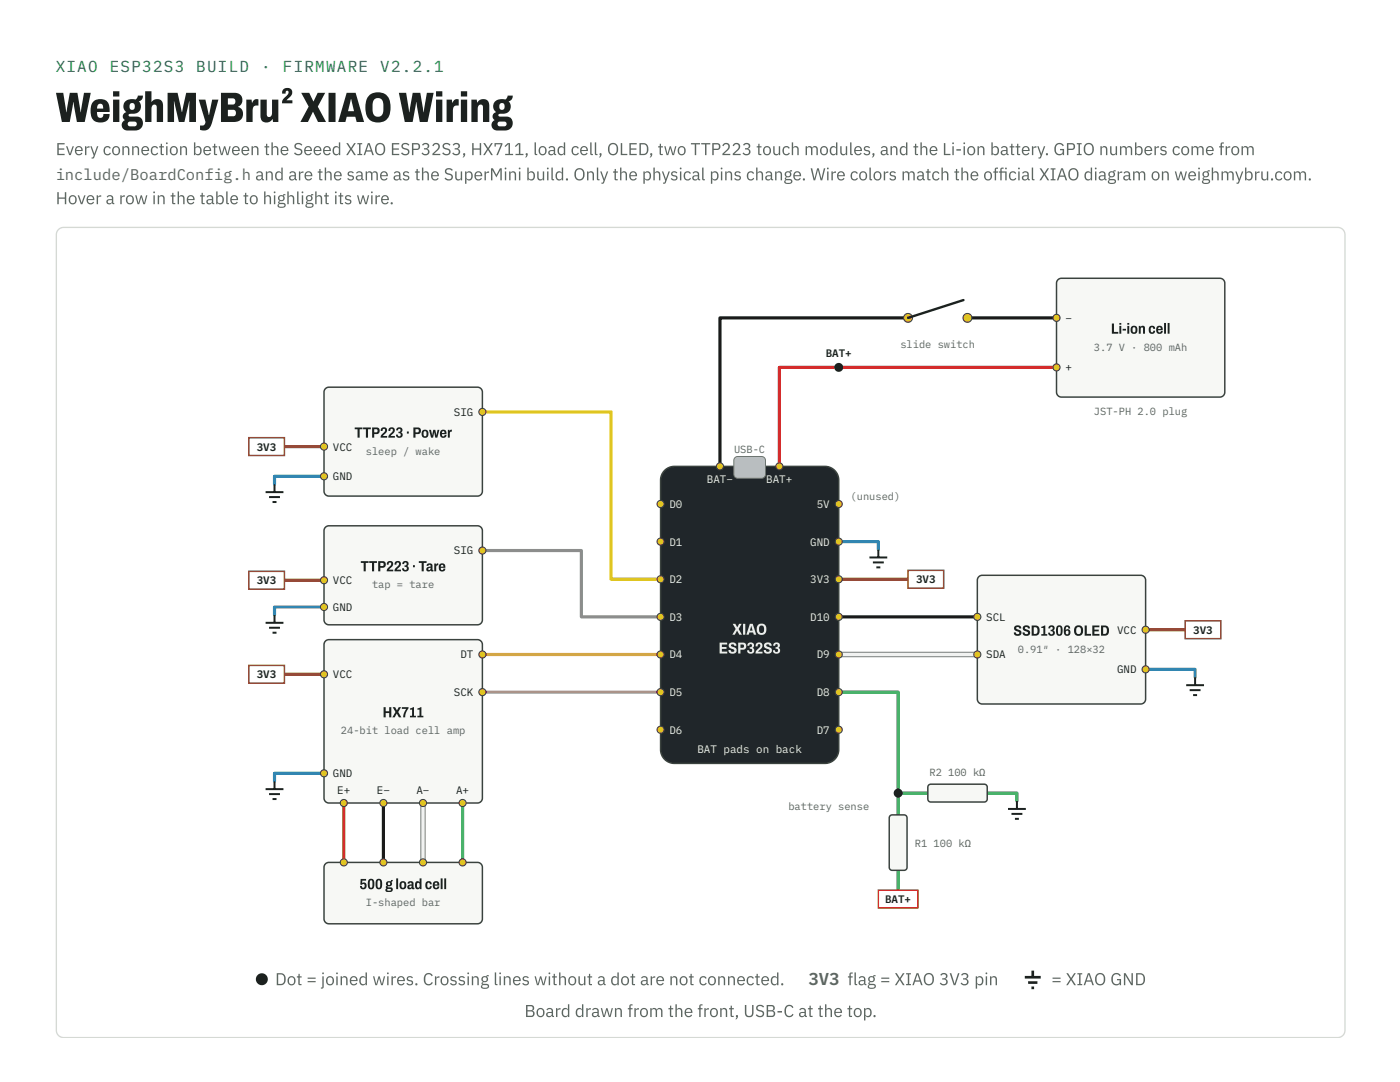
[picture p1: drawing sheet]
<svg xmlns="http://www.w3.org/2000/svg" width="279mm" height="216mm" viewBox="0 0 279 216" stroke-linecap="round" stroke-linejoin="round" font-family="sans-serif">
<path d="M11.7 45.8l.4-.3 .6-.1h254.3a1.46 1.46 0 0 1 1.4 1.4v158.8a1.46 1.46 0 0 1-1.4 1.4h-254.3a1.46 1.46 0 0 1-1.5-1.4v-158.8l.2-.5z" fill="none" stroke="#d5d9d4" stroke-width=".26"/>
<path d="M132.6 93.9l.9-.6 1.1-.2h30a2.77 2.77 0 0 1 2.8 2.7v53.8a2.77 2.77 0 0 1-2.8 2.7h-30a2.77 2.77 0 0 1-2.8-2.7v-53.8l.2-1z" fill="#20262a"/>
<path d="M132.6 93.9l.9-.6 1.1-.2h30a2.77 2.77 0 0 1 2.8 2.7v53.8a2.77 2.77 0 0 1-2.8 2.7h-30a2.77 2.77 0 0 1-2.8-2.7v-53.8l.2-1z" fill="none" stroke="#3a423e" stroke-width=".3"/>
<path d="M146.7 91.3l.5-.2h4.8a.79 .79 0 0 1 .8 .8v2.7a.79 .79 0 0 1-.8 .8h-4.8a.79 .79 0 0 1-.8-.8v-2.7z" fill="#b9bec4"/>
<path d="M146.7 91.3l.5-.2h4.8a.79 .79 0 0 1 .8 .8v2.7a.79 .79 0 0 1-.8 .8h-4.8a.79 .79 0 0 1-.8-.8v-2.7z" fill="none" stroke="#6b7177" stroke-width=".2"/>
<path d="M65 77.5l.7-.2h29.6a.99 .99 0 0 1 1 .9v19.8a.99 .99 0 0 1-1 1h-29.6a.99 .99 0 0 1-1-1v-19.8z" fill="#f7f8f5"/>
<path d="M65 77.5l.7-.2h29.6a.99 .99 0 0 1 1 .9v19.8a.99 .99 0 0 1-1 1h-29.6a.99 .99 0 0 1-1-1v-19.8z" fill="none" stroke="#3a423e" stroke-width=".3"/>
<path d="M65 105.2l.7-.3h29.6a.99 .99 0 0 1 1 1v17.8a.99 .99 0 0 1-1 1h-29.6a.99 .99 0 0 1-1-1v-17.8z" fill="#f7f8f5"/>
<path d="M65 105.2l.7-.3h29.6a.99 .99 0 0 1 1 1v17.8a.99 .99 0 0 1-1 1h-29.6a.99 .99 0 0 1-1-1v-17.8z" fill="none" stroke="#3a423e" stroke-width=".3"/>
<path d="M65 127.9l.7-.3h29.6a.99 .99 0 0 1 1 1v30.6a.99 .99 0 0 1-1 1h-29.6a.99 .99 0 0 1-1-1v-30.6z" fill="#f7f8f5"/>
<path d="M65 127.9l.7-.3h29.6a.99 .99 0 0 1 1 1v30.6a.99 .99 0 0 1-1 1h-29.6a.99 .99 0 0 1-1-1v-30.6z" fill="none" stroke="#3a423e" stroke-width=".3"/>
<path d="M65 172.4l.7-.3h29.6a.99 .99 0 0 1 1 1v10.2a.99 .99 0 0 1-1 1h-29.6a.99 .99 0 0 1-1-1v-10.2z" fill="#f7f8f5"/>
<path d="M65 172.4l.7-.3h29.6a.99 .99 0 0 1 1 1v10.2a.99 .99 0 0 1-1 1h-29.6a.99 .99 0 0 1-1-1v-10.2z" fill="none" stroke="#3a423e" stroke-width=".3"/>
<path d="M195.3 115.1l.7-.3h31.6a.99 .99 0 0 1 1 1v23.7a.99 .99 0 0 1-1 1h-31.6a.99 .99 0 0 1-1-1v-23.7z" fill="#f7f8f5"/>
<path d="M195.3 115.1l.7-.3h31.6a.99 .99 0 0 1 1 1v23.7a.99 .99 0 0 1-1 1h-31.6a.99 .99 0 0 1-1-1v-23.7z" fill="none" stroke="#3a423e" stroke-width=".3"/>
<path d="M211.1 55.8l.7-.3h31.6a.99 .99 0 0 1 1 1v21.7a.99 .99 0 0 1-1 1h-31.6a.99 .99 0 0 1-.9-1v-21.7z" fill="#f7f8f5"/>
<path d="M211.1 55.8l.7-.3h31.6a.99 .99 0 0 1 1 1v21.7a.99 .99 0 0 1-1 1h-31.6a.99 .99 0 0 1-.9-1v-21.7z" fill="none" stroke="#3a423e" stroke-width=".3"/>
<path d="M96.3 82.2h25.7v33.4h9.8" fill="none" stroke="#e3c400" stroke-width=".63"/>
<path d="M96.3 109.9h19.7v13.2h15.8" fill="none" stroke="#8c8c8c" stroke-width=".63"/>
<path d="M96.3 130.6h35.5" fill="none" stroke="#e8721c" stroke-width=".63"/>
<path d="M96.3 138.1h35.5" fill="none" stroke="#d81fc9" stroke-width=".63"/>
<path d="M181.2 63.4h-37.5v29.7M193.1 63.4h17.8M167.4 123.1h27.6M76.5 160.2v11.9" fill="none" stroke="#1a1a1a" stroke-width=".63"/>
<path d="M167.4 130.6h27.6M84.4 160.2v11.9" fill="none" stroke="#8b938f" stroke-width="1.1"/>
<path d="M167.4 130.6h27.6M84.4 160.2v11.9" fill="none" stroke="#f2f2f2" stroke-width=".63"/>
<path d="M167.4 138.1h11.8v20.2M179.2 158.3h6M179.2 158.3v4.3M197 158.3h5.9v1.5M92.3 160.2v11.9M179.2 173.7v3.9" fill="none" stroke="#1fa83a" stroke-width=".63"/>
<path d="M56.8 89.1h7.9M56.8 115.8h7.9M167.4 115.6h13.8M56.8 134.5h7.9M228.6 125.7h7.9" fill="none" stroke="#7a3b12" stroke-width=".63"/>
<path d="M64.7 95h-9.9v1.6M167.4 108.1h7.9v1.6M64.7 121.1h-9.9v1.6M228.6 133.6h9.9v1.5M64.7 154.3h-9.9v1.6" fill="none" stroke="#2f7fd9" stroke-width=".63"/>
<path d="M210.9 73.3h-55.4v19.8M68.6 160.2v11.9" fill="none" stroke="#d42a2a" stroke-width=".63"/>
<circle cx="131.8" cy="100.6" r=".71" fill="#d4a017"/>
<circle cx="131.8" cy="100.6" r=".71" fill="none" stroke="#3a423e" stroke-width=".2"/>
<circle cx="131.8" cy="108.1" r=".71" fill="#d4a017"/>
<circle cx="131.8" cy="108.1" r=".71" fill="none" stroke="#3a423e" stroke-width=".2"/>
<circle cx="131.8" cy="115.6" r=".71" fill="#d4a017"/>
<circle cx="131.8" cy="115.6" r=".71" fill="none" stroke="#3a423e" stroke-width=".2"/>
<circle cx="131.8" cy="123.1" r=".71" fill="#d4a017"/>
<circle cx="131.8" cy="123.1" r=".71" fill="none" stroke="#3a423e" stroke-width=".2"/>
<circle cx="131.8" cy="130.6" r=".71" fill="#d4a017"/>
<circle cx="131.8" cy="130.6" r=".71" fill="none" stroke="#3a423e" stroke-width=".2"/>
<circle cx="131.8" cy="138.1" r=".71" fill="#d4a017"/>
<circle cx="131.8" cy="138.1" r=".71" fill="none" stroke="#3a423e" stroke-width=".2"/>
<circle cx="131.8" cy="145.6" r=".71" fill="#d4a017"/>
<circle cx="131.8" cy="145.6" r=".71" fill="none" stroke="#3a423e" stroke-width=".2"/>
<circle cx="167.4" cy="100.6" r=".71" fill="#d4a017"/>
<circle cx="167.4" cy="100.6" r=".71" fill="none" stroke="#3a423e" stroke-width=".2"/>
<circle cx="167.4" cy="108.1" r=".71" fill="#d4a017"/>
<circle cx="167.4" cy="108.1" r=".71" fill="none" stroke="#3a423e" stroke-width=".2"/>
<circle cx="167.4" cy="115.6" r=".71" fill="#d4a017"/>
<circle cx="167.4" cy="115.6" r=".71" fill="none" stroke="#3a423e" stroke-width=".2"/>
<circle cx="167.4" cy="123.1" r=".71" fill="#d4a017"/>
<circle cx="167.4" cy="123.1" r=".71" fill="none" stroke="#3a423e" stroke-width=".2"/>
<circle cx="167.4" cy="130.6" r=".71" fill="#d4a017"/>
<circle cx="167.4" cy="130.6" r=".71" fill="none" stroke="#3a423e" stroke-width=".2"/>
<circle cx="167.4" cy="138.1" r=".71" fill="#d4a017"/>
<circle cx="167.4" cy="138.1" r=".71" fill="none" stroke="#3a423e" stroke-width=".2"/>
<circle cx="167.4" cy="145.6" r=".71" fill="#d4a017"/>
<circle cx="167.4" cy="145.6" r=".71" fill="none" stroke="#3a423e" stroke-width=".2"/>
<circle cx="143.7" cy="93.1" r=".71" fill="#d4a017"/>
<circle cx="143.7" cy="93.1" r=".71" fill="none" stroke="#3a423e" stroke-width=".2"/>
<circle cx="155.5" cy="93.1" r=".71" fill="#d4a017"/>
<circle cx="155.5" cy="93.1" r=".71" fill="none" stroke="#3a423e" stroke-width=".2"/>
<circle cx="96.3" cy="82.2" r=".71" fill="#d4a017"/>
<circle cx="96.3" cy="82.2" r=".71" fill="none" stroke="#3a423e" stroke-width=".2"/>
<circle cx="64.7" cy="89.1" r=".71" fill="#d4a017"/>
<circle cx="64.7" cy="89.1" r=".71" fill="none" stroke="#3a423e" stroke-width=".2"/>
<circle cx="64.7" cy="95" r=".71" fill="#d4a017"/>
<circle cx="64.7" cy="95" r=".71" fill="none" stroke="#3a423e" stroke-width=".2"/>
<circle cx="96.3" cy="109.9" r=".71" fill="#d4a017"/>
<circle cx="96.3" cy="109.9" r=".71" fill="none" stroke="#3a423e" stroke-width=".2"/>
<circle cx="64.7" cy="115.8" r=".71" fill="#d4a017"/>
<circle cx="64.7" cy="115.8" r=".71" fill="none" stroke="#3a423e" stroke-width=".2"/>
<circle cx="64.7" cy="121.1" r=".71" fill="#d4a017"/>
<circle cx="64.7" cy="121.1" r=".71" fill="none" stroke="#3a423e" stroke-width=".2"/>
<circle cx="96.3" cy="130.6" r=".71" fill="#d4a017"/>
<circle cx="96.3" cy="130.6" r=".71" fill="none" stroke="#3a423e" stroke-width=".2"/>
<circle cx="96.3" cy="138.1" r=".71" fill="#d4a017"/>
<circle cx="96.3" cy="138.1" r=".71" fill="none" stroke="#3a423e" stroke-width=".2"/>
<circle cx="64.7" cy="134.5" r=".71" fill="#d4a017"/>
<circle cx="64.7" cy="134.5" r=".71" fill="none" stroke="#3a423e" stroke-width=".2"/>
<circle cx="64.7" cy="154.3" r=".71" fill="#d4a017"/>
<circle cx="64.7" cy="154.3" r=".71" fill="none" stroke="#3a423e" stroke-width=".2"/>
<circle cx="68.6" cy="160.2" r=".71" fill="#d4a017"/>
<circle cx="68.6" cy="160.2" r=".71" fill="none" stroke="#3a423e" stroke-width=".2"/>
<circle cx="76.5" cy="160.2" r=".71" fill="#d4a017"/>
<circle cx="76.5" cy="160.2" r=".71" fill="none" stroke="#3a423e" stroke-width=".2"/>
<circle cx="84.4" cy="160.2" r=".71" fill="#d4a017"/>
<circle cx="84.4" cy="160.2" r=".71" fill="none" stroke="#3a423e" stroke-width=".2"/>
<circle cx="92.3" cy="160.2" r=".71" fill="#d4a017"/>
<circle cx="92.3" cy="160.2" r=".71" fill="none" stroke="#3a423e" stroke-width=".2"/>
<circle cx="68.6" cy="172.1" r=".71" fill="#d4a017"/>
<circle cx="68.6" cy="172.1" r=".71" fill="none" stroke="#3a423e" stroke-width=".2"/>
<circle cx="76.5" cy="172.1" r=".71" fill="#d4a017"/>
<circle cx="76.5" cy="172.1" r=".71" fill="none" stroke="#3a423e" stroke-width=".2"/>
<circle cx="84.4" cy="172.1" r=".71" fill="#d4a017"/>
<circle cx="84.4" cy="172.1" r=".71" fill="none" stroke="#3a423e" stroke-width=".2"/>
<circle cx="92.3" cy="172.1" r=".71" fill="#d4a017"/>
<circle cx="92.3" cy="172.1" r=".71" fill="none" stroke="#3a423e" stroke-width=".2"/>
<circle cx="195" cy="123.1" r=".71" fill="#d4a017"/>
<circle cx="195" cy="123.1" r=".71" fill="none" stroke="#3a423e" stroke-width=".2"/>
<circle cx="195" cy="130.6" r=".71" fill="#d4a017"/>
<circle cx="195" cy="130.6" r=".71" fill="none" stroke="#3a423e" stroke-width=".2"/>
<circle cx="228.6" cy="125.7" r=".71" fill="#d4a017"/>
<circle cx="228.6" cy="125.7" r=".71" fill="none" stroke="#3a423e" stroke-width=".2"/>
<circle cx="228.6" cy="133.6" r=".71" fill="#d4a017"/>
<circle cx="228.6" cy="133.6" r=".71" fill="none" stroke="#3a423e" stroke-width=".2"/>
<circle cx="210.9" cy="63.4" r=".71" fill="#d4a017"/>
<circle cx="210.9" cy="63.4" r=".71" fill="none" stroke="#3a423e" stroke-width=".2"/>
<circle cx="210.9" cy="73.3" r=".71" fill="#d4a017"/>
<circle cx="210.9" cy="73.3" r=".71" fill="none" stroke="#3a423e" stroke-width=".2"/>
<circle cx="181.2" cy="63.4" r=".89" fill="#d4a017"/>
<circle cx="181.2" cy="63.4" r=".89" fill="none" stroke="#3a423e" stroke-width=".2"/>
<circle cx="193.1" cy="63.4" r=".89" fill="#d4a017"/>
<circle cx="193.1" cy="63.4" r=".89" fill="none" stroke="#3a423e" stroke-width=".2"/>
<path d="M192.3 59.9l-11.1 3.5" fill="none" stroke="#1c211f" stroke-width=".47"/>
<path d="M181.2 113.8h7.1v3.6h-7.1z" fill="#fff"/>
<path d="M181.2 113.8h7.1v3.6h-7.1z" fill="none" stroke="#7a3b12" stroke-width=".3"/>
<path d="M49.6 87.3h7.2v3.6h-7.2z" fill="#fff"/>
<path d="M49.6 87.3h7.2v3.6h-7.2z" fill="none" stroke="#7a3b12" stroke-width=".3"/>
<path d="M49.6 114h7.2v3.6h-7.2z" fill="#fff"/>
<path d="M49.6 114h7.2v3.6h-7.2z" fill="none" stroke="#7a3b12" stroke-width=".3"/>
<path d="M49.6 132.8h7.2v3.5h-7.2z" fill="#fff"/>
<path d="M49.6 132.8h7.2v3.5h-7.2z" fill="none" stroke="#7a3b12" stroke-width=".3"/>
<path d="M236.5 123.9h7.1v3.5h-7.1z" fill="#fff"/>
<path d="M236.5 123.9h7.1v3.5h-7.1z" fill="none" stroke="#7a3b12" stroke-width=".3"/>
<g fill="none" stroke="#1c211f" stroke-width=".4">
<path d="M53 98.2h3.6M53.7 99.2h2.2M54.8 96.6v1.6M54.4 100.2h.8M173.5 111.2h3.6M174.2 112.2h2.2M174.9 113.2h.8M175.3 109.7v1.5M53 124.3h3.6M53.7 125.3h2.2M54.4 126.3h.8M54.8 122.7v1.6"/>
<path d="M236.7 136.7h3.6M237.4 137.7h2.2M238.1 138.7h.8M238.5 135.1v1.6M53 157.5h3.6M53.7 158.5h2.2M54.4 159.4h.8M54.8 155.9v1.6M202.9 159.8v1.6M201.2 161.4h3.5M201.9 162.4h2.1M202.6 163.4h.7"/>
</g>
<path d="M185.3 156.7l.5-.2h10.6a.59 .59 0 0 1 .6 .6v2.3a.59 .59 0 0 1-.6 .6h-10.6a.59 .59 0 0 1-.6-.6v-2.3z" fill="#f7f8f5"/>
<path d="M185.3 156.7l.5-.2h10.6a.59 .59 0 0 1 .6 .6v2.3a.59 .59 0 0 1-.6 .6h-10.6a.59 .59 0 0 1-.6-.6v-2.3z" fill="none" stroke="#3a423e" stroke-width=".3"/>
<path d="M177.6 162.8l.5-.2h2.3a.59 .59 0 0 1 .6 .6v9.9a.59 .59 0 0 1-.6 .6h-2.3a.59 .59 0 0 1-.6-.6v-9.9z" fill="#f7f8f5"/>
<path d="M177.6 162.8l.5-.2h2.3a.59 .59 0 0 1 .6 .6v9.9a.59 .59 0 0 1-.6 .6h-2.3a.59 .59 0 0 1-.6-.6v-9.9z" fill="none" stroke="#3a423e" stroke-width=".3"/>
<path d="M175.3 177.6h7.9v3.6h-7.9z" fill="#fff"/>
<path d="M175.3 177.6h7.9v3.6h-7.9z" fill="none" stroke="#d42a2a" stroke-width=".3"/>
<g fill="#1c211f">
<circle cx="179.2" cy="158.3" r=".89"/>
<circle cx="167.4" cy="73.3" r=".89"/>
<circle cx="52.3" cy="195.4" r="1.19"/>
</g>
<path d="M204.5 195h3.2M205.2 196.1h1.8M205.8 197.1h.6M206.1 193.7v1.3" fill="none" stroke="#1c211f" stroke-width=".53"/>
<text font-size="8.5" fill="#1c211f" x="11.1" y="24.3">WeighMyBru²XIAOWiring</text>
<g font-size="3.4" fill="#5d6762">
<text x="11.1" y="31">Every connection between the Seeed XIAO ESP32S3, HX711, load cell, OLED, two TTP223 touch modules, and the Li-ion battery. GPIO numbers come from</text>
<text x="199.2" y="36">i</text>
<text x="11.1" y="40.7">Hover a row in the table to highlight its wire.</text>
<text x="54.9" y="196.6">Dot = joined wires. Crossing lines without a dot are not connected.</text>
<text x="161.3" y="196.6">3V3 flag = XIAO 3V3 pin</text>
<text x="209.8" y="196.6">= XIAO GND</text>
<text x="104.7" y="202.9">Board drawn from the front, USB-C at the top.</text>
</g>
<g font-size="3.2" fill="#0f7a5c">
<text x="11.1" y="14.3">XIAO</text>
<text x="21.9" y="14.3">ESP32S3</text>
<text x="39.2" y="14.3">BUILD</text>
<text x="52.1" y="14.3">·</text>
<text x="56.5" y="14.3">FIRMWARE</text>
<text x="75.9" y="14.3">V2.2.1</text>
</g>
<g font-size="3.2" fill="#e9ecee">
<text x="143.4" y="130.4">ESP32S3</text>
<text x="146.1" y="126.6">XIAO</text>
</g>
<text font-size="3.1" fill="#5d6762" x="11.1" y="36">include/BoardConfig.h and are the same as the SuperMini build. Only the physical pins change. Wire colors match the offcial XIAO diagram on weighmybru.com.</text>
<g font-size="3" fill="#1c211f">
<text x="221.7" y="66.6">Li-ioncell</text>
<text x="70.7" y="87.3">TTP223·Power</text>
<text x="72" y="114">TTP223·Tare</text>
<text x="202.2" y="126.8">SSD1306OLED</text>
<text x="76.4" y="143.1">HX711</text>
<text x="71.7" y="177.4">500gloadcell</text>
</g>
<g font-size="2.2" fill="#1c211f">
<text x="212.6" y="64.2">−</text>
<text x="164.8" y="71.3">BAT+</text>
<text x="212.6" y="74.1">+</text>
<text x="90.6" y="83">SIG</text>
<text x="51.2" y="89.9">3V3</text>
<text x="66.4" y="89.9">VCC</text>
<text x="66.4" y="95.8">GND</text>
<text x="90.6" y="110.6">SIG</text>
<text x="51.2" y="116.6">3V3</text>
<text x="66.4" y="116.6">VCC</text>
<text x="182.8" y="116.4">3V3</text>
<text x="66.4" y="121.9">GND</text>
<text x="196.8" y="123.9">SCL</text>
<text x="91.9" y="131.4">DT</text>
<text x="196.8" y="131.4">SDA</text>
<text x="222.9" y="126.4">VCC</text>
<text x="238.1" y="126.4">3V3</text>
<text x="51.2" y="135.3">3V3</text>
<text x="66.4" y="135.3">VCC</text>
<text x="222.9" y="134.3">GND</text>
<text x="90.6" y="138.9">SCK</text>
<text x="66.4" y="155.1">GND</text>
<text x="67.3" y="158.4">E+</text>
<text x="75.2" y="158.4">E−</text>
<text x="83.1" y="158.4">A−</text>
<text x="91" y="158.4">A+</text>
<text x="176.6" y="180.2">BAT+</text>
</g>
<g font-size="2.2" fill="#e9ecee">
<text x="133.6" y="101.4">D0</text>
<text x="141.1" y="96.4">BAT−</text>
<text x="152.9" y="96.4">BAT+</text>
<text x="163" y="101.4">5V</text>
<text x="133.6" y="108.9">D1</text>
<text x="161.7" y="108.9">GND</text>
<text x="133.6" y="116.4">D2</text>
<text x="161.7" y="116.4">3V3</text>
<text x="133.6" y="123.9">D3</text>
<text x="161.7" y="123.9">D10</text>
<text x="133.6" y="131.4">D4</text>
<text x="163" y="131.4">D9</text>
<text x="133.6" y="138.9">D5</text>
<text x="163" y="138.9">D8</text>
<text x="133.6" y="146.4">D6</text>
<text x="163" y="146.4">D7</text>
<text x="139.2" y="150.4">BAT pads on back</text>
</g>
<g font-size="2.1" fill="#5d6762">
<text x="179.7" y="69.4">slide switch</text>
<text x="218.3" y="69.9">3.7 V · 800 mAh</text>
<text x="218.3" y="82.8">JST-PH 2.0 plug</text>
<text x="73" y="90.7">sleep / wake</text>
<text x="146.5" y="90.3">USB-C</text>
<text x="169.8" y="99.8">(unused)</text>
<text x="74.2" y="117.4">tap = tare</text>
<text x="203.1" y="130.2">0.91″ · 128×32</text>
<text x="68" y="146.5">24-bit load cell amp</text>
<text x="185.5" y="154.9">R2</text>
<text x="189.2" y="154.9">100 kΩ</text>
<text x="157.3" y="161.6">battery sense</text>
<text x="182.6" y="168.9">R1</text>
<text x="186.3" y="168.9">100 kΩ</text>
<text x="73" y="180.8">I-shaped bar</text>
</g>
</svg>
